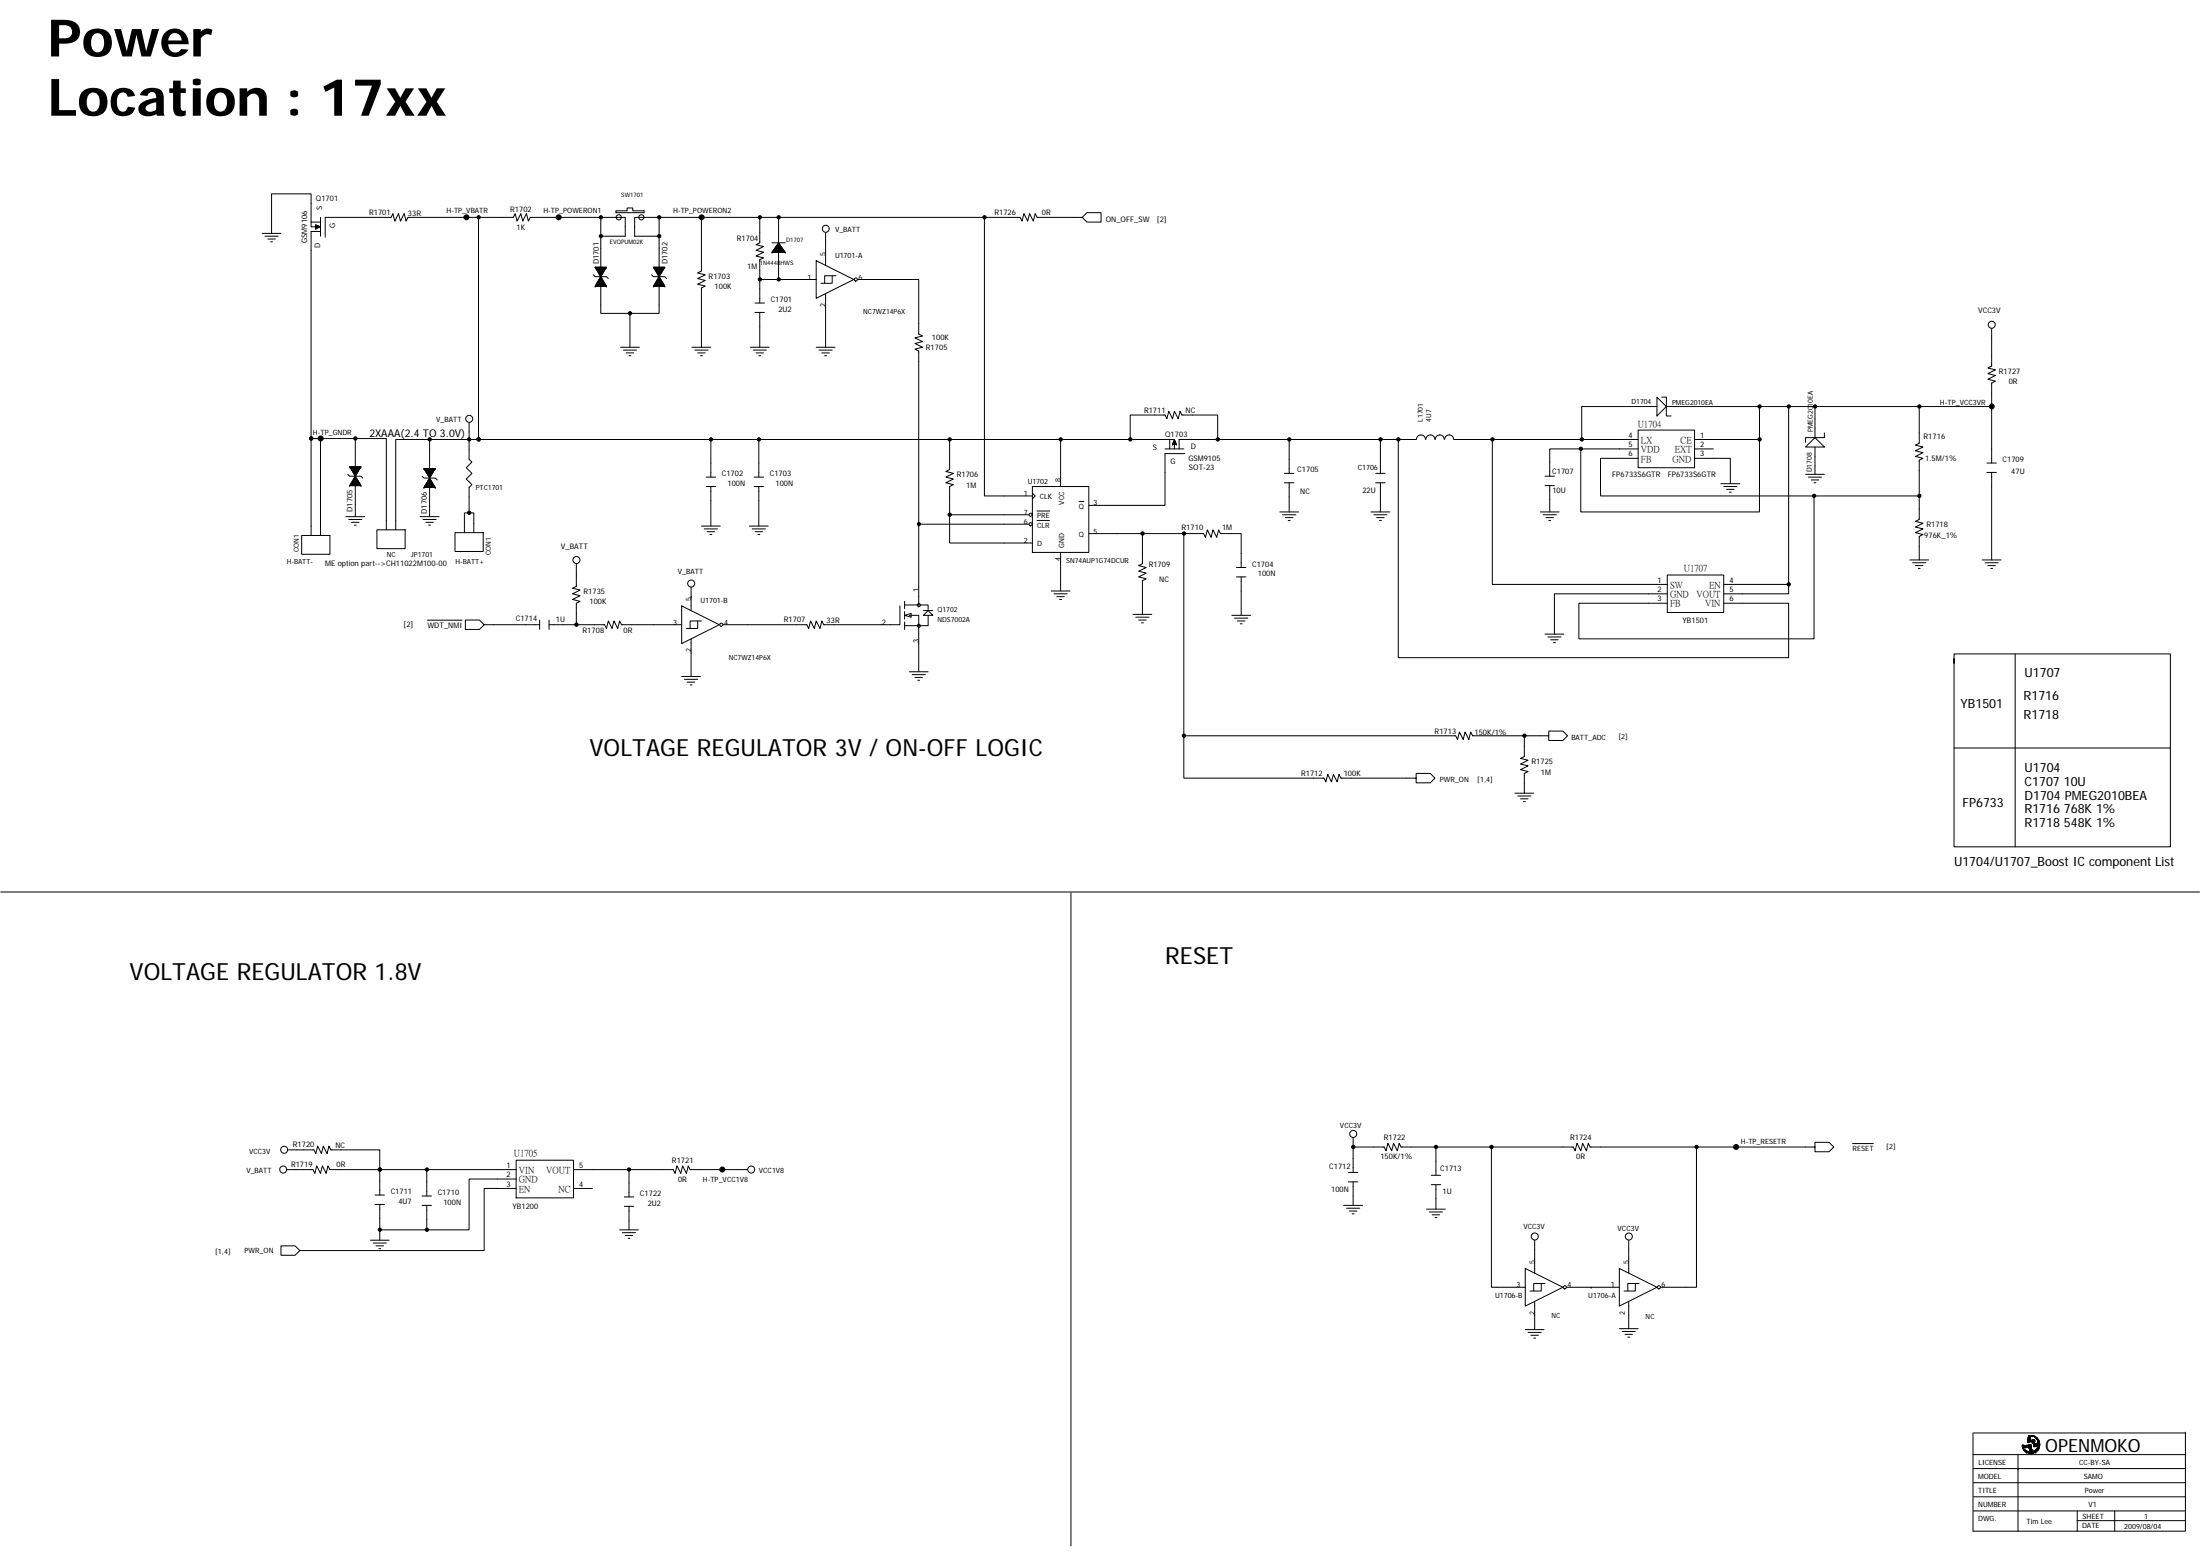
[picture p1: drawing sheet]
<svg xmlns="http://www.w3.org/2000/svg" width="297mm" height="210mm" viewBox="0 0 297 210" stroke-linecap="round" stroke-linejoin="round" font-family="sans-serif">
<g fill="none" stroke="#000" stroke-width=".14">
<path d="M35.4 31.5h2.5M35.8 31.9h1.8M36.2 32.3h1M36.5 32.6h.3M42 30v.6h1.3M42 30h1.3M42 30v-3.8h-5.3v5.3M42.6 30.9h.1M42.6 30.4h.1M42.6 30.7h.4M42.6 30.6h.7M42.6 30.5h.4"/>
<path d="M42.6 30.4v.5M42.6 30.4l.7 .2-.7 .3zM42.8 30.4v.4M42.9 30.5v.3M43 30.5v.2M43.1 30.6h.1M43.3 30.6h.1M43.3 29.3v2.6M43.3 31.2h-1.3v28M62.9 29.2h.2v.3h-.2zM63 29.3h-7.9l-.3 .5-.2-1-.5 1-.3-1-.5 1-.2-1-.3 .5h-8.9v2.7M63 29.3h1.6v30"/>
<path d="M63 29.3h.1M75.3 29.2h.3v.3h-.3zM75.4 29.3h.1M80.1 37.1l.3 .2h1.5l.2 .3M80.4 38.6h1.5l-.8-1.3-.7 1.3h1.5M80.4 38.6h.1M80.4 36.1h1.5l-.8 1.2zM80.4 36.1h.1M80.4 36.1h1.5M80.4 38.5h1.4M80.4 36.2h1.4M80.5 36.1v.2"/>
<path d="M80.5 38.4v.2M80.5 38.4h1.2M80.5 36.3h1.2M80.6 38.2h1M80.6 36.4h1M80.6 36.1v.4M80.6 38.1v.5M80.7 38.1h.9M80.7 36.6h.9M80.7 38h.8v.6M80.7 36.1v.6M80.7 38v.6"/>
<path d="M80.8 37.8h.6M80.8 36.8h.6M80.9 36.1v.9h.5M81 37.6h.3M81 37.1h.3M81 36.1v1.1M81 37.5v1.1M81.1 37.5h.1M81.1 37.2h.1M81.1 37.3h.1M81.1 29.3h-9.5l-.3 .5-.2-1-.5 1-.3-1-.5 1-.2-1-.3 .5h-4.7M81.1 29.3v13h7.9v-10.4"/>
<path d="M81.1 29.3h3.3v2.6h-3.3M81.2 36.1v1M81.2 37.6v1M81.4 37.7h-.5v.9M81.4 36.1v.8M81.4 37.8v.8M81.5 36.1v.6h-.8M81.6 36.1v.4M81.6 38.2v.4M81.8 36.1v.2M81.8 38.4v.2M81.9 38.6h.1"/>
<path d="M81.9 36.1h.1M83.1 28.4h1.6v-.3h.7v.3h1.6v.3h-3.9zM88 37.1l.2 .2h1.6l.2 .3M88.2 38.6h1.6l-.8-1.3-.8 1.3h1.6M88.2 38.6h.1M88.2 36.1h1.6l-.8 1.2zM88.2 36.1h.1M88.2 36.1h1.6M88.3 38.5h1.4M88.3 36.2h1.4M88.4 36.1v.2M88.4 38.4v.2"/>
<path d="M88.4 38.4h1.2M88.4 36.3h1.2M88.5 38.2h1M88.5 36.4h1M88.5 36.1v.4M88.5 38.1v.5M88.5 38.1h1M88.5 36.6h1M88.6 38h.8v.6M88.6 36.1v.6M88.6 38v.6M88.7 37.8h.6"/>
<path d="M88.7 36.8h.6M88.7 36.1v.9M88.7 37.7v.9M88.8 37.7h.4M88.8 37h.4M88.8 37.6h.3M88.8 37.1h.3M88.9 36.1v1.1M88.9 37.5v1.1M88.9 37.5h.2M88.9 37.2h.2M89 37.3h.1"/>
<path d="M89 29.3v2.6h-3.3v-2.6h9M89.1 36.1v1M89.1 37.6v1M89.2 36.1v.8M89.2 37.8v.8M89.4 36.1v.6h-.8M89.5 36.1v.4M89.5 38.2v.4M89.6 36.1v.2M89.6 38.4v.2M89.8 38.6h.1M89.8 36.1h.1"/>
<path d="M94.6 29.2h.3v.3h-.3zM94.7 29.3h.1M102.6 37.7h2.5M102.6 29.3h-7.9v7.3l-.5 .2 1 .3-1 .5 1 .2-1 .6 1 .2-.5 .3v8M104.2 34h.1M104.2 32.8h1.8M104.2 34h1.8M104.3 33.9h1.6M104.4 33.8v.2M104.4 33.8h1.4M104.5 33.7v.3M104.5 33.7h1.2"/>
<path d="M104.6 33.5h1.1M104.6 33.5v.5M104.7 33.4h.9M104.7 33.3v.7M104.8 33.3h.7M104.9 33.1v.9M104.9 33.1h.5M105 33h.3M105 32.9v1.1M105.1 32.9h.1M105.1 32.8h.1M105.1 32.8l.9 1.2h-1.8z"/>
<path d="M105.1 29.3h-2.5v3.5l-.5 .2 1 .3-1 .5 1 .2-1 .5 1 .3-.5 .3v5.8M105.1 29.3v8.4h5.1M105.1 29.3h27.8M105.2 32.9v1.1M105.4 33.1v.9M105.5 33.3v.7M105.6 33.5v.5M105.8 33.7v.3M105.9 33.9v.1M106 34h.1M110.2 35.2l5.1 2.5-5.1 2.6zM111.5 31.4v4.4"/>
<path d="M111.5 39.6v7.3M112.4 37.2v1h-1.6M112.9 37.2h-1.6v1M115.8 37.7h8.2v7.4l.6 .2-1.1 .3 1.1 .5-1.1 .3 1.1 .5-1.1 .2 .5 .3v34.2M146.1 29.3l.7-.6h1.9v1.3h-1.9l-.7-.7h-6.1l-.2-.5-.3 1-.5-1-.2 1-.6-1-.2 1-.3-.5h-4.8v37.6h6.5M42 59.2h1.3M42 59.2v13.1M43.2 59h.2v.3h-.2zM43.3 59.2h4.7v10.5M43.3 59.2v13.1M48 59.2h4.2v12.3M58 59.3h5.3"/>
<path d="M63.3 57v2.3h1.3M64.6 59.3h.1M64.6 59.3h-1.3v2.7l.4 .4-.7 .7 .7 .8-.7 .7 .7 .8-.4 .4v3.4M64.6 59.3h31.4M83.8 46.9h2.5M84.2 47.2h1.7M84.5 47.6h1.1M84.9 48h.3M85.1 42.3v4.6M93.4 46.9h2.6M93.8 47.2h1.8M94.2 47.6h1"/>
<path d="M94.6 48h.2M96 59.3v5.1M96 59.3h6.5v5.1M101.3 46.9h2.6M101.7 47.2h1.8M101.9 40.9h1.3M101.9 42.2h1.3M102.1 47.6h1M102.5 48h.2M102.5 59.3h25.7v4.1l-.5 .2 1 .3-1 .5 1 .2-1 .6 1 .2-.5 .3v7.6h11.2M102.6 42.2v4.7M110.2 46.9h2.5"/>
<path d="M110.6 47.2h1.8M111 47.6h1M111.3 48h.3M128.2 59.3h29.7M143.2 59.3v6.4M152.6 59.3v-3.3h4.7l.3 .5 .2-1 .5 1 .3-1 .5 1 .2-1 .3 .5h4.8v3.3h-5.2v1.3M157.9 59.3h.7v1.3M157.9 59.3v1.3M158.3 59.9h.1M158.3 59.9h.5M158.4 59.8h.4M158.4 59.7h.3"/>
<path d="M158.4 59.6v.3M158.5 59.6h.2M158.5 59.4h.1M158.6 59.3v.6M158.6 59.3h.1M158.6 59.3l.2 .6h-.5zM158.7 59.6v.3M158.8 59.9h.1M164.4 59.3h9.7M174.1 59.3v4.6M174.1 59.3h12.3v4.6M186.4 59.3h4.8"/>
<path d="M188.8 59.3v29.5h52.7v-7.4h-8.8M192.5 59.3a.6 .6 0 0 0-.6-.6 .6 .6 0 0 0-.7 .6M193.7 59.3a.6 .6 0 0 0-.6-.6 .6 .6 0 0 0-.6 .6M195 59.3a.6 .6 0 0 0-.6-.6 .6 .6 0 0 0-.6 .6M196.3 59.3a.6 .6 0 0 0-.6-.6 .6 .6 0 0 0-.6 .6M196.3 59.3h24.9M201.5 59.3v19.6h23.6M221.2 58h7.6v5.1h-7.6zM223.7 53.6l1.3 1.3-1.3 1.2zM223.7 54.9h-10.1v4.4M224.4 53.6h.6v2.5h.6M225 54.9h20.1"/>
<path d="M237.6 59.3v9.8h-24.2v-8.5M237.6 54.9v4.4h-8.8M241.5 54.9v24M246.3 58.4v.7h-2.5v.6M259.1 54.9h-14v4.2M259.1 54.9h9.8M259.1 54.9v4.9l-.5 .3 1 .2-1 .5 1 .3-1 .5 1 .2-.5 .3v8l-.5 .3 1 .2-1 .5 1 .3-1 .5 1 .2-.5 .3v3.2M268.9 44.3v5.1l-.5 .3 1 .2-1 .5 1 .3-1 .5 1 .2-.5 .3v3.2M268.9 54.9v7.6M40.7 72.3h3.8v2.5h-3.8zM46.7 69.7h2.5M47 64l.2 .3h1.5l.3 .2"/>
<path d="M47.1 70.1h1.8M47.2 65.5h1.5l-.7-1.2-.8 1.2h1.5M47.2 65.5h.1M47.2 63h1.5l-.7 1.3zM47.2 63h.1M47.2 63h1.5M47.3 65.4h1.4M47.3 63.1h1.4M47.3 63v.2M47.3 65.3v.2M47.4 65.3h1.2M47.4 63.2h1.2"/>
<path d="M47.4 65.2h1.1M47.4 63.4h1.1M47.5 63v.5M47.5 65.1v.4M47.5 70.5h1M47.5 65h.9M47.5 63.5h.9M47.6 64.9h.8v.6M47.6 63v.6M47.6 64.9v.6M47.7 63.8h.6M47.7 64.8h.6"/>
<path d="M47.7 63v.9h.5M47.8 64.5h.3M47.8 64h.3M47.8 63v1.1M47.8 64.4v1.1M47.8 70.9h.3M47.9 64.4h.2M47.9 64.1h.2M48 64.3h.1M48.1 63v1M48.1 64.5v1M48.2 64.6h-.5v.9"/>
<path d="M48.2 63v.8M48.2 64.7v.8M48.4 63v.6h-.8M48.5 63v.4M48.5 65.1v.4M48.6 63v.2M48.6 65.3v.2M48.7 65.5h.1M48.7 63h.1M50.9 71.5h3.8v2.5h-3.8zM56.7 69.7h2.6M57 64.3l.2 .2h1.6l.2 .3"/>
<path d="M57.1 70.1h1.8M57.2 65.8h1.6l-.8-1.3-.8 1.3h1.6M57.2 65.8h.1M57.2 63.2h1.6l-.8 1.3zM57.2 63.2h.1M57.2 63.2h1.6M57.3 65.7h1.4M57.3 63.4h1.4M57.4 63.2v.3h1.2M57.4 65.6v.2M57.4 65.5h1.2M57.5 65.4h1"/>
<path d="M57.5 63.6h1M57.5 63.2v.5M57.5 65.3v.5M57.5 70.5h1M57.6 63.8h.9M57.6 65.3h.9M57.6 63.2v.7h.8v-.7M57.6 65.8v-.6h.8v.6M57.7 65h.6M57.7 64h.6M57.7 63.2v.9M57.7 64.9v.9"/>
<path d="M57.8 64.9h.4M57.8 64.1h.4M57.9 64.3h.3M57.9 64.8h.3M57.9 63.2v1.2M57.9 64.7v1.1M57.9 70.9h.2M57.9 64.4h.2M57.9 64.6h.2M58 64.5h.1M58 69.7v-10.4h-4.6v12.2M58.1 63.2v1.1"/>
<path d="M58.1 64.7v1.1M58.3 63.2v.9M58.3 64.9v.9M58.5 63.2v.4M58.5 65.4v.4M58.6 63.2v.3M58.6 65.6v.2M58.8 65.8h.1M58.8 63.2h.1M61.4 71.9h3.8v2.5h-3.8zM62.7 71.9v-2.7h1.3v2.7M77.8 76.1v3l-.5 .3 1 .2-1 .5 1 .3-1 .5 1 .3-.5 .2v2.9h-3.7"/>
<path d="M93.3 79.2v3.2M94.7 71h2.5M95.1 71.4h1.8M95.3 64.4h1.3M95.3 65.7h1.3M95.5 71.8h1M95.8 72.1h.3M96 65.7v5.3M101.2 71h2.5M101.6 71.4h1.7M101.8 64.4h1.3M101.8 65.7h1.3"/>
<path d="M101.9 71.8h1.1M102.3 72.1h.3M102.5 65.7v5.3M124 70.7h14.9M128.2 69.5h10.7M139.4 65.7h7.6v8.8h-7.6zM139.4 66.5l.4 .4-.4 .4M140 69h1.7M140 70.2h1.7M141.9 79.8h2.6M143.2 74.5v5.3M145.7 67.7h.7"/>
<path d="M154.2 72h-7.2M157.3 60.6h2.5M159.8 72v27.3M159.8 72h2.7l.3 .5 .2-1 .5 1 .3-1 .5 1 .2-1 .3 .5h2.8v4.6M159.8 72h-5.6v4.1l-.5 .2 1.1 .3-1.1 .5 1.1 .2-1.1 .6 1.1 .2-.6 .3v4.5M160 61.2h-2.7v7h-10.3M166.9 76.6h1.3M166.9 77.9h1.3M167.6 77.9v5.1M172.8 69.1h2.5M173.2 69.5h1.7M173.4 63.9h1.3"/>
<path d="M173.4 65.2h1.3M173.6 69.8h1M173.9 70.2h.3M174.1 65.2v3.9M185.1 69.1h2.5M185.5 69.5h1.8M185.7 63.9h1.3M185.7 65.2h1.3M185.9 69.8h1M186.3 70.2h.2M186.4 65.2v3.9M208 69.1h2.5"/>
<path d="M208.4 69.5h1.7M208.6 64.3h1.3M208.6 65.5h1.3M208.7 69.8h1M209.1 70.2h.3M209.2 65.5v3.6M213.4 60.6h-4.2v3.7M213.4 60.6h7.8M221.2 61.8h-5.1v5.1h28.8v19.3h-31.7v-4.8h11.9M225.1 77.6h7.6v5.1h-7.6zM228.8 61.8h4.8v3.5M228.8 60.6h2.5"/>
<path d="M232.4 65.3h2.5M232.7 78.9h8.8v1.2h-8.8M232.7 65.7h1.8M233.1 66h1M233.5 66.4h.3M243.8 60.3l1.3-1.2 1.2 1.2zM243.8 64h2.5M244.2 64.4h1.7M244.5 64.8h1.1M244.9 65.2h.3M244.9 66.9h14.2M245.1 60.3v3.7"/>
<path d="M257.9 75.6h2.5M258.2 75.9h1.8M258.6 76.3h1M259 76.7h.3M267.6 75.6h2.6M268 75.9h1.8M268.3 62.5h1.2M268.3 63.8h1.2M268.4 76.3h1M268.8 76.7h.2M268.9 63.8v11.8M57.7 83.7h4.7"/>
<path d="M72.9 83.7v1.2M72.9 84.3h-7.5l-.7 .6h-1.9v-1.2h1.9l.7 .6M74.1 83.7v1.2M77.8 84.3h3.8l.3 .5 .2-1 .5 1 .3-1 .5 1 .3-1 .2 .5h8.1M92 81.8l5.1 2.5-5.1 2.5zM92 91.3h2.6M92.4 91.7h1.8M92.8 92.1h1M93.2 92.4h.2M93.3 86.2v5.1M93.3 80.5h.1M94.2 83.8v1h-1.5"/>
<path d="M94.7 83.8h-1.5v1M121.5 81.8v2.5h-10.3l-.2-.5-.3 1-.5-1-.3 1-.5-1-.2 1-.3-.5h-11.3M122.1 81.6h3.2v.8M122.1 83l.9-.2v.5zM122.1 81.2v.9M122.1 82.5v1M122.1 83.9v1M122.8 83h1.2v7.7M122.8 90.7h2.5M123.2 91h1.7M123.5 91.4h1.1M123.9 91.8h.3"/>
<path d="M124.7 82.4h1.2M125.3 83v1.4h-3.2M125.3 82.4l.6 .6h-1.2zM142.3 80.1h1.8M142.7 80.5h1M143.1 80.9h.2M153 82.9h2.5M153.4 83.3h1.7M153.7 83.7h1.1M154.1 84.1h.3M159.8 99.3v5.7h17.6M159.8 99.3h36.7l.3 .5 .2-1 .6 1 .2-1 .5 1 .3-1 .2 .5h7"/>
<path d="M166.3 83h2.6M166.7 83.4h1.8M167.1 83.8h1M167.5 84.2h.2M208.6 85.6h2.5M209 86h1.8M209.1 99.3v.6h1.9l.7-.6-.7-.6h-1.9v.6h-3.3v2.8l-.5 .2 1 .3-1 .5 1 .3-1 .5 1 .2-.5 .3v2.6M209.4 86.3h1M209.7 86.7h.3M225.1 80.1h-15.2v5.5M263.8 88.9v25.4h29.2v-26.1h-29.2v1.3M272.1 88.2v26.1"/>
<path d="M177.4 105h1.4l.2 .5 .3-1 .5 1 .2-1 .5 1 .3-1 .2 .5h10.2v-.6h1.9l.6 .6-.6 .6h-1.9v-.6M204.5 107h2.6M204.9 107.4h1.8M205.3 107.8h1M205.7 108.2h.2M263.8 100.9h29.2M.1 120.4h296.9M144.6 120.5v88.1M38.8 155.2h3.6l.2 .5 .3-1 .5 1 .3-1 .5 1 .2-1 .3 .5h6.6v2.6M51.3 157.8h-6.8l-.2-.5-.3 1-.5-1-.2 1-.5-1-.3 1-.2-.5h-3.6M51.3 157.8h6.3M51.3 157.8v3.5"/>
<path d="M69.7 156.6h7.7v5h-7.7zM69.7 157.8h-12.1v3.6M69.7 159.1h-6.4v6.9h-5.7M77.4 157.8h13.5l.3 .5 .2-1 .5 1 .3-1 .5 1 .2-1 .3 .5h7.7M84.9 157.8v3.7M97.4 157.7h.3v.3h-.3zM182.1 158.2h1.2M182.1 159.5h1.2M182.7 154.8h4.2l.2 .5 .3-1 .5 1 .3-1 .5 1 .2-1 .3 .5h23.2l.3 .5 .2-1 .5 1 .3-1 .5 1 .2-1 .3 .5h14.4M182.7 153.5v1.3M182.7 159.5v3.2M182.7 154.8v3.4"/>
<path d="M193.2 158.6h1.3M193.2 159.9h1.3M193.9 159.9v3.3M193.9 154.8v3.8M201.4 154.8v18.9h4.5M234.3 154.6h.2v.3h-.2zM234.4 154.8h-5.3v18.9h-4.9M234.4 154.8h.1M234.4 154.8h10.7v.6h1.9l.6-.6-.6-.6h-1.9v.6M250.1 154.3h2.8M50 167.4h2.5M50.4 167.7h1.8"/>
<path d="M50.6 161.3h1.3M50.6 162.5h1.3M50.8 168.1h1M51.1 168.5h.3M51.3 162.5v4.9M51.3 166h6.3M57 161.4h1.3M57 162.7h1.3M57.6 162.7v3.3M69.7 160.4h-4.3v8.4h-24.9l-.7 .6h-1.9v-1.3h1.9l.7 .7M77.4 160.4h2.6M83.7 166h2.5"/>
<path d="M84 166.3h1.8M84.3 161.5h1.3M84.3 162.8h1.3M84.4 166.7h1M84.8 167.1h.3M84.9 162.8v3.2M181.4 162.7h2.6M181.8 163h1.8M182.2 163.4h1M182.6 163.8h.2M192.6 163.2h2.5M193 163.6h1.8"/>
<path d="M193.4 163.9h1M193.7 164.3h.3M205.9 171.2l5.1 2.5-5.1 2.6zM205.9 179.4h2.6M206.3 179.8h1.8M207.2 167.4v4.4M207.2 175.6v3.8M208.1 173.2v1h-1.5M208.6 173.2h-1.5v1M211.5 173.7h7.1M214.8 173.7h.1M218.6 171.2l5.1 2.5-5.1 2.6z"/>
<path d="M218.6 179.3h2.6M219 179.7h1.8M219.9 167.4v4.4M219.9 175.6v3.7M220.8 173.2v1h-1.5M221.3 173.2h-1.5v1M206.7 180.2h1M207.1 180.6h.2M219.4 180.1h1M219.8 180.4h.2M266.4 196.3h28.7M266.4 193.4v13.3"/>
<path d="M266.5 193.4h28.5M266.5 198.2h28.5M272.5 196.3v10.4M273.1 195.2h.1M273.1 195.1h.1M273.1 195.2v.1M273.1 195.1h.8M273.1 195.1v.2M273.1 195.1v.1M273.1 195.1l1.1 .1zM273.1 195.1h1.1h-1.1M273.1 195.1h1.1z"/>
<path d="M273.1 195.1h.4h-.4M273.1 195.1h.3h-.3M273.1 195.1h.2zM273.1 195.1h.2h-.2M273.1 195.3h.1M273.1 195.1h.1h-.1M273.1 195.2h1.1zM273.1 195.2h1.1h-1.1M273.1 195h.1M273.1 195.4l.1 .1zM273.1 195.4h.1M273.1 195.3v.1"/>
<path d="M273.1 195.4l.1 .1M273.1 195.4l.2 .2M273.2 195.5l.1 .1zM273.2 195.5h.1M273.2 195.5v.1M273.2 195.2v.1M273.2 195.2l1 .1zM273.2 195.6h.2zM273.2 195.6h.1zM273.2 195.6h.1M273.2 195.3h.2M273.2 195.3h1z"/>
<path d="M273.3 195.7h.1M273.3 195.6v.1M273.3 195.7h.1h-.1M273.3 195.6l.1 .1zM273.3 195.6l.1 .1M273.3 195.6h.1M273.3 195.7h.1zM273.3 195.7h.2zM273.4 195.3h.1M273.4 195.3h.8zM273.4 195.7h.1M273.4 195.7l.1 .1"/>
<path d="M273.4 195.8h.1h-.1M273.4 195.7l.1 .1zM273.4 195.8h.1M273.4 195.7v.1M273.4 195.8h.2zM273.4 195.8h.1zM273.4 195.3h.5M273.4 195.3h.8h-.8M273.5 195.8h.1M273.5 195.8v.1M273.5 195.3h.4h-.4M273.5 195.8l.2 .1z"/>
<path d="M273.5 195.8h.1zM273.5 195.8h.1h-.1M273.5 195.1h.7h-.7M273.5 195.3h.1M273.5 195.9h.1M273.5 195.9h.3zM273.5 195.9h.2h-.2M273.5 195.3h.3h-.3M273.5 195.8l.2 .1M273.5 195.9h.3h-.3M273.6 195.9h.1M273.6 195.1h.6z"/>
<path d="M273.6 195.1h.6h-.6M273.6 195.9h.2zM273.6 195.1h.1M273.6 195.9h.3zM273.6 195.8h.1M273.6 195.9h.3h-.3M273.6 195.9v.1M273.6 195.9l.5 .1zM273.6 195.9h.5h-.5M273.6 195.9h.4h-.4M273.6 196h.1M273.6 196h1.2z"/>
<path d="M273.7 195.1h.5h-.5M273.7 195.9h.1M273.7 195.9h.5M273.7 196h.1M273.7 196h1zM273.8 196h.1M273.8 196h.8zM273.8 194.2h.3zM273.8 194.6h.1zM273.8 194.6h.3h-.3M273.8 194.5l.3 .1zM273.8 194.5h.3z"/>
<path d="M273.8 194.4l.3 .1zM273.8 194.4h.3h-.3M273.8 194.4h.3zM273.8 194.3l.3 .1zM273.8 194.3h.3zM273.8 194.3h.3h-.3M273.8 194.2l.3 .1h-.3zM273.8 194.3h.1M273.8 195.1h.4h-.4M273.8 194.2v.4M273.8 194.6h.1M273.8 194.4h.1"/>
<path d="M273.8 194.1l.3 .1h-.3zM273.8 194l.3 .1zM273.8 194.2h.1M273.8 194v.2M273.9 196h.1M273.9 193.9h.2zM273.9 194h.2zM273.9 193.9l.2 .1zM273.9 196h.6h-.6M273.9 193.9v.1M273.9 194h-.1M273.9 195.1h.3z"/>
<path d="M273.9 196l.2 .1M273.9 196l.6 .1zM273.9 193.9h.1M273.9 193.8h.2zM273.9 193.8l.2 .1h-.2v-.1h.2zM273.9 193.8h.1M273.9 193.8v.1M273.9 195.3h.1M273.9 195.3h.3zM273.9 195.3h.3h-.3M274 195l-.1 .1M274 195.4h.1"/>
<path d="M274 195.3v.1M274 193.8h.1zM274 193.8h.1M274 193.8h-.1M274 195.4h.3zM274 195.3l.3 .1zM274 195.3h.2zM274 195h.2zM274 195.4l.1 .2M274 195.4l.3 .2h-.2zM274 193.7v.1M274 193.7h.1"/>
<path d="M274 196.1h.3zM274.1 195.6v.1M274.1 195.6h.1M274.1 193.8h.1M274.1 195.6l.3 .1zM274.1 195.6h.2zM274.1 196.1h.2h-.2M274.1 195h.1M274.1 195h-.1M274.1 195.7h.1M274.1 194.3h.1M274.1 193.8v.8h-.2"/>
<path d="M274.1 195.7h.3zM274.1 193.7h.3h-.3M274.1 195h.1h-.1M274.1 194.4h.1M274.1 195.7v.1M274.1 196h.7zM274.1 195.7l.3 .1h-.3zM274.1 193.7h.2h-.2M274.1 193.7h.2M274.1 195.8h.1M274.1 195.8l.1 .1M274.1 195.8l.4 .1-.4-.1h.3z"/>
<path d="M274.2 195h.1M274.2 195.1h.1M274.2 195v.1M274.2 195.9h.1M274.2 195.9h.3zM274.2 193.7h.2h-.2M274.2 193.7h.2M274.2 195.2h.1M274.2 195.1l.1 .3M274.2 195.9h.6h-.6M274.2 193.7l.3 .1zM274.2 193.7v.1"/>
<path d="M274.2 195.3h.1M274.2 195.9l.1 .1M274.2 195.9l.3 .1zM274.2 193.7h.1M274.3 195.4l.2 .6M274.3 195.4h.1M274.3 196h.1M274.3 196h.2h-.2M274.3 193.8h.2h-.2M274.3 196h.2zM274.3 193.8h.2zM274.3 193.8h.2"/>
<path d="M274.3 195.9h.5h-.5M274.3 194.5l.4 .1zM274.3 194.5h.4zM274.3 194.4l.4 .1zM274.3 194.4h.4h-.4M274.3 196h.2M274.3 195.9h.5zM274.3 194.4h.1M274.3 194.4v.1M274.3 194.5l.1 .1M274.4 194.3h.3zM274.4 194.6h.2z"/>
<path d="M274.4 194.6h.3h-.3M274.4 194.4h.3zM274.4 194.3l.3 .1zM274.4 194.3v.1M274.4 194.4h-.1M274.4 194.6h.1M274.4 193.8h.2h-.2M274.4 193.8h.1M274.4 194.3h.2zM274.4 196h.1M274.4 194.3h.2h-.2M274.4 194.6h.2h-.2"/>
<path d="M274.4 193.8h.3zM274.4 194.3h.1M274.4 193.7l.1 .1M274.4 193.7h.1M274.5 195.9h.1M274.5 195.9h-.2M274.5 196.1h-.2M274.5 195.9h.4zM274.5 196h.1M274.5 195.9h.4h-.4M274.5 194.6h.1h-.1M274.5 194.6l.1 .1"/>
<path d="M274.5 193.8h.1M274.5 193.8h.2l.3 .3M274.5 194.3h.1h-.1M274.5 194.6v.1M274.5 194.3h.1M274.5 194.6l.1 .1zM274.5 194.3h-.1M274.5 193.8h.2zM274.6 194.9h.1M274.6 194.7h.1M274.6 194.9h.6zM274.6 195.1h.1"/>
<path d="M274.6 195h.1M274.6 194.9v.2M274.6 195.1h.2h-.2M274.6 195.1h.3zM274.6 195.1h.3h-.3M274.6 195.1h.4h-.4M274.6 193.8l.2 .1zM274.6 195l.4 .1zM274.6 195h.4zM274.6 195h.4h-.4M274.6 195h.5h-.5M274.6 194.9l.5 .1z"/>
<path d="M274.6 193.8v.1M274.6 195.2h.1M274.6 195.1v.1M274.6 195.8l-.1 .1M274.6 195.8h.4zM274.6 195.1h.2zM274.6 195.8h.1M274.6 195.8h.4h-.4M274.6 193.9h.3zM274.6 194.6h.1M274.6 194.3h.1M274.6 194.3l.1 .1"/>
<path d="M274.6 193.9h.2M274.7 194.9h-.1M274.7 194.9h.6zM274.7 194.6h.1M274.7 194.6h-.1M274.7 195.8h.1M274.7 195.8h-.1M274.7 195.8h.3zM274.7 194.4h.1M274.7 194.4v.2M274.8 195.8h.2h-.2M274.8 193.9l.1 .1z"/>
<path d="M274.8 193.9v.1M274.8 195.1l-.2 .1M274.8 195.1h.1M274.8 195.9h.1M274.8 196h.1M274.8 196l-.8 .1M274.8 195.7v.1M274.8 195.7h.2zM274.8 195.7l.2 .1zM274.8 194h.2zM274.8 194h.1M274.8 195.7h.1"/>
<path d="M274.8 194l.2 .1zM274.8 194l.1 .1M274.9 194.8l-.2 .1M274.9 195.7h-.1M274.9 195.7h.2zM274.9 194.8h.4zM274.9 195.9h.1M274.9 195.9h-.1M274.9 195.7h.1M274.9 195.7h.2h-.2M274.9 194.8h.1M274.9 195.6h.3z"/>
<path d="M274.9 194.1h.1h-.1M274.9 194.1h.1M274.9 195.1h.1M274.9 194.1l.2 .1zM274.9 194.1l.1 .1M275 194.8h-.1M275 195.1h.1M275 195.1h-.2M275 195.6h.2zM275 195.6l-.1 .1M275 195.6h.1M275 194.8h.3z"/>
<path d="M275 195.8h.1M275 195.8l-.1 .1M275 195.6h.2h-.2M275 194.2h.2zM275 195.5l.2 .1zM275 195.5h.3zM275 195.5h.3h-.3M275 195.5v.1M275 195.5h.1M275 194.8h.1M275 195h.1M275 195v.1"/>
<path d="M275 194.3h.3zM275 194.2l.2 .1zM275 194.8h.4zM275 194.1h.1M275 194.2v.1M275 194.3h.1M275 194.1l.2 .1M275.1 194.8h-.1M275.1 195h.1M275.1 195.4h.2zM275.1 195.4h.2h-.2M275.1 194.8h.3z"/>
<path d="M275.1 195.4h.1M275.1 195.4l-.1 .1M275.1 195.3l.2 .1zM275.1 194.3l.2 .1h-.1l-.1-.1h.2zM275.1 194.3h.1M275.1 194.3l.1 .1M275.1 195.7h.1M275.1 195.7l-.1 .1M275.1 195.3h.2zM275.1 195.3h.2h-.2M275.1 195.3h.1M275.1 195.3v.1"/>
<path d="M275.2 195.2l.2 .1zM275.2 194.5h.1h-.1zM275.2 194.4l.1 .1zM275.2 194.7l-.1 .1M275.2 194.7h.2zM275.2 195.3h-.1M275.2 194.4v.1M275.2 195.2v.1M275.2 194.5h.1M275.2 195.1h.2zM275.2 195.2h.2zM275.2 195.1l.2 .1z"/>
<path d="M275.2 194.6h.2zM275.2 194.5l.2 .1zM275.2 195.2h.1M275.2 194.5v.1M275.2 195.1v.1M275.2 194.6h.1M275.2 194.7h.1M275.2 195l.2 .1h-.2zM275.2 194.7l.2 .1zM275.2 194.6l.2 .1zM275.2 195.6l-.1 .1M275.2 195.6h.1"/>
<path d="M275.2 195.1h.1M275.2 194.2v.1M275.2 194.6v.1M275.2 195v.1M275.2 194.7v.1M275.2 194.3h.1M275.2 194.9l-.1 .1M275.2 194.9l.2 .1zM275.2 194.9h.2zM275.2 194.8l.2 .1zM275.2 194.8h.2zM275.2 194.9v.1"/>
<path d="M275.2 194.8v.1M275.3 194.7h.1M275.3 194.7h-.1M275.3 194.6v.1zM275.3 195.5h.1M275.3 194.3h.1M275.3 194.3l.1 .5-.2 .1M275.3 194.6h.1M275.3 194.6v.1M275.3 195.4h.1M275.3 195.4l-.1 .2M275.3 194.7v.6"/>
<path d="M275.3 195.3h.1M275.3 195.3v.1M275.4 194.7h.1M295.1 193.3v13.3h-28.7M266.5 200.1h28.5M266.5 202h28.5M266.5 203.9h28.5M280.4 205.2h14.6M280.5 203.9v2.8M285.5 203.9v2.8"/>
<circle cx="83.5" cy="29.3" r=".35"/>
<circle cx="86.6" cy="29.3" r=".35"/>
<circle cx="111.5" cy="30.9" r=".47"/>
<circle cx="115.5" cy="37.7" r=".22"/>
<circle cx="63.4" cy="56.5" r=".48"/>
<circle cx="268.9" cy="54.9" r=".2"/>
<circle cx="268.9" cy="43.8" r=".48"/>
<circle cx="77.8" cy="75.6" r=".48"/>
<circle cx="93.3" cy="78.8" r=".48"/>
<circle cx="139.1" cy="70.7" r=".22"/>
<circle cx="139.1" cy="69.5" r=".22"/>
<circle cx="97.4" cy="84.3" r=".22"/>
<circle cx="124.1" cy="81.7" r=".22"/>
<circle cx="124.1" cy="84.5" r=".22"/>
<circle cx="38.2" cy="157.8" r=".47"/>
<circle cx="38.4" cy="155.2" r=".47"/>
<circle cx="101.4" cy="157.8" r=".48"/>
<circle cx="182.7" cy="153" r=".48"/>
<circle cx="207.2" cy="166.9" r=".48"/>
<circle cx="211.3" cy="173.7" r=".22"/>
<circle cx="219.9" cy="166.9" r=".48"/>
<circle cx="224" cy="173.7" r=".22"/>
</g>
<g fill="none" stroke="#000" stroke-width=".23">
<circle cx="63" cy="29.3" r=".29"/>
<circle cx="75.4" cy="29.3" r=".29"/>
<circle cx="94.7" cy="29.3" r=".29"/>
<circle cx="43.3" cy="59.2" r=".29"/>
<circle cx="268.9" cy="54.9" r=".29"/>
<circle cx="97.5" cy="157.8" r=".29"/>
<circle cx="234.4" cy="154.8" r=".29"/>
</g>
<g fill="#000" stroke="#000" stroke-width=".14">
<path d="M123.9 70.6h.3v.3l-.1 .1-.2-.1z" fill-rule="evenodd"/>
<circle cx="63" cy="29.3" r=".22"/>
<circle cx="64.6" cy="29.3" r=".22"/>
<circle cx="75.4" cy="29.3" r=".22"/>
<circle cx="81.1" cy="31.9" r=".22"/>
<circle cx="81.1" cy="29.3" r=".22"/>
<circle cx="89" cy="29.3" r=".22"/>
<circle cx="89" cy="31.9" r=".22"/>
<circle cx="94.7" cy="29.3" r=".22"/>
<circle cx="102.6" cy="29.3" r=".22"/>
<circle cx="102.6" cy="37.7" r=".22"/>
<circle cx="105.1" cy="37.7" r=".22"/>
<circle cx="105.1" cy="29.3" r=".22"/>
<circle cx="132.9" cy="29.3" r=".22"/>
<circle cx="42" cy="59.2" r=".22"/>
<circle cx="43.3" cy="59.2" r=".22"/>
<circle cx="48" cy="59.2" r=".22"/>
<circle cx="58" cy="59.3" r=".22"/>
<circle cx="63.3" cy="59.3" r=".22"/>
<circle cx="64.6" cy="59.3" r=".22"/>
<circle cx="85.1" cy="42.3" r=".22"/>
<circle cx="96" cy="59.3" r=".22"/>
<circle cx="102.5" cy="59.3" r=".22"/>
<circle cx="128.2" cy="59.3" r=".22"/>
<circle cx="143.2" cy="59.3" r=".22"/>
<circle cx="152.6" cy="59.3" r=".22"/>
<circle cx="164.4" cy="59.3" r=".22"/>
<circle cx="174.1" cy="59.3" r=".22"/>
<circle cx="186.4" cy="59.3" r=".22"/>
<circle cx="188.8" cy="59.3" r=".22"/>
<circle cx="201.5" cy="59.3" r=".22"/>
<circle cx="213.6" cy="59.3" r=".22"/>
<circle cx="237.6" cy="54.9" r=".22"/>
<circle cx="237.6" cy="59.3" r=".22"/>
<circle cx="241.5" cy="54.9" r=".22"/>
<circle cx="245.1" cy="54.9" r=".22"/>
<circle cx="259.1" cy="54.9" r=".22"/>
<circle cx="268.9" cy="54.9" r=".22"/>
<circle cx="63.3" cy="69.2" r=".22"/>
<circle cx="128.2" cy="69.5" r=".22"/>
<circle cx="154.3" cy="72" r=".22"/>
<circle cx="159.8" cy="72" r=".22"/>
<circle cx="213.4" cy="60.6" r=".22"/>
<circle cx="241.5" cy="78.9" r=".22"/>
<circle cx="244.9" cy="66.9" r=".22"/>
<circle cx="259.1" cy="66.9" r=".22"/>
<circle cx="77.8" cy="84.3" r=".22"/>
<circle cx="159.8" cy="99.3" r=".22"/>
<circle cx="205.8" cy="99.3" r=".22"/>
<circle cx="51.3" cy="157.8" r=".22"/>
<circle cx="57.6" cy="157.8" r=".22"/>
<circle cx="84.9" cy="157.8" r=".22"/>
<circle cx="97.5" cy="157.8" r=".22"/>
<circle cx="182.7" cy="154.8" r=".22"/>
<circle cx="193.9" cy="154.8" r=".22"/>
<circle cx="201.4" cy="154.8" r=".22"/>
<circle cx="229.1" cy="154.8" r=".22"/>
<circle cx="234.4" cy="154.8" r=".22"/>
<circle cx="51.3" cy="166" r=".22"/>
<circle cx="57.6" cy="166" r=".22"/>
</g>
<g font-size="7">
<text x="6.4" y="7.6">Power</text>
<text x="6.4" y="15.6">Location : 17xx</text>
</g>
<g font-size="3.2">
<text x="79.6" y="102">VOLTAGE REGULATOR 3V / ON-OFF LOGIC</text>
<text x="157.3" y="130.2">RESET</text>
<text x="17.5" y="132.3">VOLTAGE REGULATOR 1.8V</text>
</g>
<text font-size="2.5" x="276.1" y="196">OPENMOKO</text>
<g font-size="1.7">
<text x="264.7" y="95.6">YB1501</text>
<text x="273.2" y="94.5">R1716</text>
<text x="273.4" y="91.4">U1707</text>
<text x="273.2" y="97">R1718</text>
<text x="273.4" y="104.1">U1704</text>
<text x="273.4" y="106">C1707 10U</text>
<text x="273.4" y="107.9">D1704 PMEG2010BEA</text>
<text x="265" y="108.9">FP6733</text>
<text x="273.4" y="109.7">R1716 768K 1%</text>
<text x="273.4" y="111.6">R1718 548K 1%</text>
<text x="263.8" y="116.8">U1704/U1707_Boost IC component List</text>
</g>
<text font-size="1.4" x="49.9" y="58.9">2XAAA(2.4 TO 3.0V)</text>
<g font-size="1.2">
<text x="221.1" y="57.7">U1704</text>
<text x="221.6" y="59.8">LX</text>
<text x="226.9" y="59.8">CE</text>
<text x="221.6" y="61">VDD</text>
<text x="221.6" y="62.3">FB</text>
<text x="225.8" y="62.3">GND</text>
<text x="226.1" y="61">EXT</text>
<text x="227.3" y="77.1">U1707</text>
<text x="225.5" y="79.3">SW</text>
<text x="225.5" y="80.6">GND</text>
<text x="225.5" y="81.8">FB</text>
<text x="229.1" y="80.6">VOUT</text>
<text x="230.2" y="81.8">VIN</text>
<text x="230.8" y="79.3">EN</text>
<text x="69.4" y="156.1">U1705</text>
<text x="70.1" y="158.3">VIN</text>
<text x="70.1" y="159.6">GND</text>
<text x="70.1" y="160.8">EN</text>
<text x="73.8" y="158.3">VOUT</text>
<text x="75.4" y="160.8">NC</text>
</g>
<g font-size="1">
<text x="42.7" y="27.1">Q1701</text>
<text x="43.5" y="28.3" transform="rotate(-90 43.5 28.3)">S</text>
<text x="49.8" y="29">R1701</text>
<text x="55.1" y="29.1">33R</text>
<text x="60.3" y="28.7">H-TP_VBATR</text>
<text x="68.9" y="28.6">R1702</text>
<text x="73.4" y="28.7">H-TP_POWERON1</text>
<text x="90.9" y="28.7">H-TP_POWERON2</text>
<text x="134.3" y="29">R1726</text>
<text x="140.7" y="29">0R</text>
<text x="149.3" y="30">ON_OFF_SW</text>
<text x="41.5" y="32.8" transform="rotate(-90 41.5 32.8)">GSM9106</text>
<text x="43.2" y="33.5" transform="rotate(-90 43.2 33.5)">D</text>
<text x="45.3" y="30.8" transform="rotate(-90 45.3 30.8)">G</text>
<text x="69.8" y="31">1K</text>
<text x="80.9" y="35.7" transform="rotate(-90 80.9 35.7)">D1701</text>
<text x="90.1" y="35.7" transform="rotate(-90 90.1 35.7)">D1702</text>
<text x="99.5" y="32.5">R1704</text>
<text x="111.5" y="34.5" transform="rotate(-90 111.5 34.5)">5</text>
<text x="112.7" y="31.4">V_BATT</text>
<text x="112.7" y="34.8">U1701-A</text>
<text x="156.2" y="30">[2]</text>
<text x="95.7" y="37.6">R1703</text>
<text x="96.5" y="39">100K</text>
<text x="100.9" y="36.4">1M</text>
<text x="104.1" y="40.8">C1701</text>
<text x="109" y="37.7">1</text>
<text x="111.5" y="41.4" transform="rotate(-90 111.5 41.4)">2</text>
<text x="115.9" y="37.7">6</text>
<text x="105.1" y="42.1">2U2</text>
<text x="125" y="47.3">R1705</text>
<text x="125.8" y="45.8">100K</text>
<text x="267.1" y="42.3">VCC3V</text>
<text x="269.9" y="50.4">R1727</text>
<text x="271.2" y="51.9">0R</text>
<text x="42.3" y="58.7">H-TP_GNDR</text>
<text x="58.9" y="56.9">V_BATT</text>
<text x="154.5" y="55.7">R1711</text>
<text x="157.3" y="59">Q1703</text>
<text x="160.1" y="55.8">NC</text>
<text x="219.9" y="59.1">4</text>
<text x="229.6" y="59.1">1</text>
<text x="259.7" y="59.3">R1716</text>
<text x="261.9" y="54.6">H-TP_VCC3VR</text>
<text x="97.5" y="64.3">C1702</text>
<text x="98.2" y="65.6">100N</text>
<text x="103.9" y="64.3">C1703</text>
<text x="104.7" y="65.6">100N</text>
<text x="129.2" y="64.4">R1706</text>
<text x="130.5" y="65.8">1M</text>
<text x="138.8" y="65.3">U1702</text>
<text x="143.2" y="65" transform="rotate(-90 143.2 65)">8</text>
<text x="155.6" y="60.8">S</text>
<text x="158.1" y="62.6">G</text>
<text x="160.5" y="62.2">GSM9105</text>
<text x="160.5" y="63.4">SOT-23</text>
<text x="160.8" y="60.5">D</text>
<text x="175.2" y="63.8">C1705</text>
<text x="183.3" y="63.4">C1706</text>
<text x="209.6" y="64">C1707</text>
<text x="217.7" y="64.3">FP6733S6GTR</text>
<text x="219.9" y="60.3">5</text>
<text x="219.9" y="61.6">6</text>
<text x="225.2" y="64.3">FP6733S6GTR</text>
<text x="229.6" y="60.3">2</text>
<text x="229.6" y="61.6">3</text>
<text x="259.9" y="62.3">1.5M/1%</text>
<text x="270.4" y="62.4">C1709</text>
<text x="271.6" y="63.9">47U</text>
<text x="47.6" y="69.1" transform="rotate(-90 47.6 69.1)">D1705</text>
<text x="57.6" y="69.3" transform="rotate(-90 57.6 69.3)">D1706</text>
<text x="138.2" y="66.9">1</text>
<text x="138.2" y="69.5">7</text>
<text x="138.2" y="70.7">6</text>
<text x="140" y="69.9">PRE</text>
<text x="140" y="71.2">CLR</text>
<text x="140.4" y="67.4">CLK</text>
<text x="143.7" y="68.1" transform="rotate(-90 143.7 68.1)">VCC</text>
<text x="145.7" y="68.7">Q</text>
<text x="147.6" y="68.2">3</text>
<text x="159.5" y="71.5">R1710</text>
<text x="165" y="71.5">1M</text>
<text x="175.6" y="66.7">NC</text>
<text x="183.9" y="66.6">22U</text>
<text x="209.6" y="66.6">10U</text>
<text x="260.1" y="71.1">R1718</text>
<text x="43.9" y="76.4">ME option part--&gt;CH11022M100-00</text>
<text x="75.7" y="74">V_BATT</text>
<text x="91.5" y="77.5">V_BATT</text>
<text x="138.2" y="73.3">2</text>
<text x="140" y="73.7">D</text>
<text x="143.2" y="75.7" transform="rotate(-90 143.2 75.7)">4</text>
<text x="143.7" y="73.9" transform="rotate(-90 143.7 73.9)">GND</text>
<text x="145.7" y="72.5">Q</text>
<text x="147.6" y="72">5</text>
<text x="155.1" y="76.6">R1709</text>
<text x="169.1" y="76.5">C1704</text>
<text x="169.8" y="77.8">100N</text>
<text x="259.8" y="72.6">976K_1%</text>
<text x="69.6" y="83.8">C1714</text>
<text x="75" y="83.9">1U</text>
<text x="78.8" y="80.1">R1735</text>
<text x="79.6" y="81.6">100K</text>
<text x="93.3" y="81.2" transform="rotate(-90 93.3 81.2)">5</text>
<text x="94.6" y="81.4">U1701-B</text>
<text x="105.8" y="84">R1707</text>
<text x="124" y="79.9" transform="rotate(-90 124 79.9)">1</text>
<text x="156.5" y="78.5">NC</text>
<text x="223.8" y="78.6">1</text>
<text x="223.8" y="79.9">2</text>
<text x="223.8" y="81.2">3</text>
<text x="233.5" y="78.6">4</text>
<text x="233.5" y="79.9">5</text>
<text x="233.5" y="81.2">6</text>
<text x="54.5" y="84.6">[2]</text>
<text x="57.7" y="84.7">WDT_NMI</text>
<text x="78.7" y="85.4">R1708</text>
<text x="84.2" y="85.4">0R</text>
<text x="90.9" y="84.3">3</text>
<text x="93.3" y="88" transform="rotate(-90 93.3 88)">2</text>
<text x="97.8" y="84.3">4</text>
<text x="111.6" y="84.1">33R</text>
<text x="119" y="84.3">2</text>
<text x="124" y="86.8" transform="rotate(-90 124 86.8)">3</text>
<text x="227.2" y="84.1">YB1501</text>
<text x="193.7" y="99.1">R1713</text>
<text x="199.1" y="99.2">150K/1%</text>
<text x="212.2" y="99.8">BATT_ADC</text>
<text x="218.5" y="99.7">[2]</text>
<text x="175.7" y="104.7">R1712</text>
<text x="181.4" y="104.8">100K</text>
<text x="194.4" y="105.5">PWR_ON</text>
<text x="199.5" y="105.5">[1,4]</text>
<text x="206.8" y="103.1">R1725</text>
<text x="208.1" y="104.5">1M</text>
<text x="33.6" y="155.7">VCC3V</text>
<text x="39.5" y="154.8">R1720</text>
<text x="45.3" y="154.9">NC</text>
<text x="180.9" y="152.3">VCC3V</text>
<text x="186.8" y="153.8">R1722</text>
<text x="212" y="153.8">R1724</text>
<text x="235" y="154.4">H-TP_RESETR</text>
<text x="250.1" y="155.3">RESET</text>
<text x="254.7" y="155.1">[2]</text>
<text x="33.3" y="158.3">V_BATT</text>
<text x="39.3" y="157.5">R1719</text>
<text x="45.5" y="157.5">0R</text>
<text x="52.8" y="161.1">C1711</text>
<text x="59.1" y="161.3">C1710</text>
<text x="68.4" y="157.6">1</text>
<text x="68.4" y="158.9">2</text>
<text x="68.4" y="160.1">3</text>
<text x="78.2" y="160.1">4</text>
<text x="78.2" y="157.6">5</text>
<text x="86.4" y="161.4">C1722</text>
<text x="90.7" y="157">R1721</text>
<text x="91.6" y="159.5">0R</text>
<text x="94.9" y="159.5">H-TP_VCC1V8</text>
<text x="102.5" y="158.2">VCC1V8</text>
<text x="179.5" y="157.7">C1712</text>
<text x="179.7" y="160.8">100N</text>
<text x="186.4" y="156.4">150K/1%</text>
<text x="194.5" y="158">C1713</text>
<text x="194.8" y="161.2">1U</text>
<text x="212.8" y="156.4">0R</text>
<text x="53.8" y="162.5">4U7</text>
<text x="59.9" y="162.6">100N</text>
<text x="69.2" y="163.1">YB1200</text>
<text x="87.4" y="162.7">2U2</text>
<text x="205.7" y="165.8">VCC3V</text>
<text x="218.4" y="166.1">VCC3V</text>
<text x="29" y="169.2">[1,4]</text>
<text x="33" y="169.1">PWR_ON</text>
<text x="204.8" y="173.7">3</text>
<text x="207.2" y="170.5" transform="rotate(-90 207.2 170.5)">5</text>
<text x="211.7" y="173.7">4</text>
<text x="217.5" y="173.7">1</text>
<text x="219.9" y="170.5" transform="rotate(-90 219.9 170.5)">5</text>
<text x="224.4" y="173.7">6</text>
<text x="201.9" y="175.1">U1706-B</text>
<text x="207.2" y="177.4" transform="rotate(-90 207.2 177.4)">2</text>
<text x="214.4" y="175.1">U1706-A</text>
<text x="219.4" y="177.4" transform="rotate(-90 219.4 177.4)">2</text>
<text x="267.1" y="197.7">LICENSE</text>
<text x="280.7" y="197.7">CC-BY-SA</text>
<text x="267.1" y="203.4">NUMBER</text>
<text x="267.1" y="201.5">TITLE</text>
<text x="267.1" y="199.6">MODEL</text>
<text x="281.4" y="199.6">SAMO</text>
<text x="281.5" y="201.5">Power</text>
<text x="282" y="203.4">V1</text>
<text x="267.1" y="205.3">DWG.</text>
<text x="273.6" y="205.7">Tim Lee</text>
<text x="281.1" y="206.2">DATE</text>
<text x="281.2" y="205">SHEET</text>
<text x="286.8" y="206.4">2009/08/04</text>
<text x="289.5" y="205">1</text>
</g>
<g font-size=".9">
<text x="116.6" y="42.4">NC7WZ14P6X</text>
<text x="192.1" y="56.9" transform="rotate(-90 192.1 56.9)">L1701</text>
<text x="193.2" y="56.9" transform="rotate(-90 193.2 56.9)">4U7</text>
<text x="220.3" y="54.5">D1704</text>
<text x="225.7" y="54.6">PMEG2010EA</text>
<text x="244.8" y="58.3" transform="rotate(-90 244.8 58.3)">PMEG2010EA</text>
<text x="244.7" y="63.8" transform="rotate(-90 244.7 63.8)">D1708</text>
<text x="64.2" y="66.2">PTC1701</text>
<text x="38.7" y="76.1">H-BATT-</text>
<text x="40.4" y="74.5" transform="rotate(-90 40.4 74.5)">CON1</text>
<text x="52.2" y="75.2">NC</text>
<text x="55.5" y="75.2">JP1701</text>
<text x="61.5" y="76.1">H-BATT+</text>
<text x="66.3" y="74.9" transform="rotate(-90 66.3 74.9)">CON1</text>
<text x="144" y="75.9">SN74AUP1G74DCUR</text>
<text x="126.6" y="82.7">Q1702</text>
<text x="126.6" y="83.9">NDS7002A</text>
<text x="98.4" y="89">NC7WZ14P6X</text>
<text x="209.5" y="177.9">NC</text>
<text x="222.2" y="178">NC</text>
</g>
<g font-size=".8">
<text x="83.9" y="26.5">SW1701</text>
<text x="82.3" y="32.9">EVQPUM02K</text>
<text x="102.6" y="35.8">1N4448HWS</text>
<text x="106.1" y="32.6">D1707</text>
</g>
</svg>
